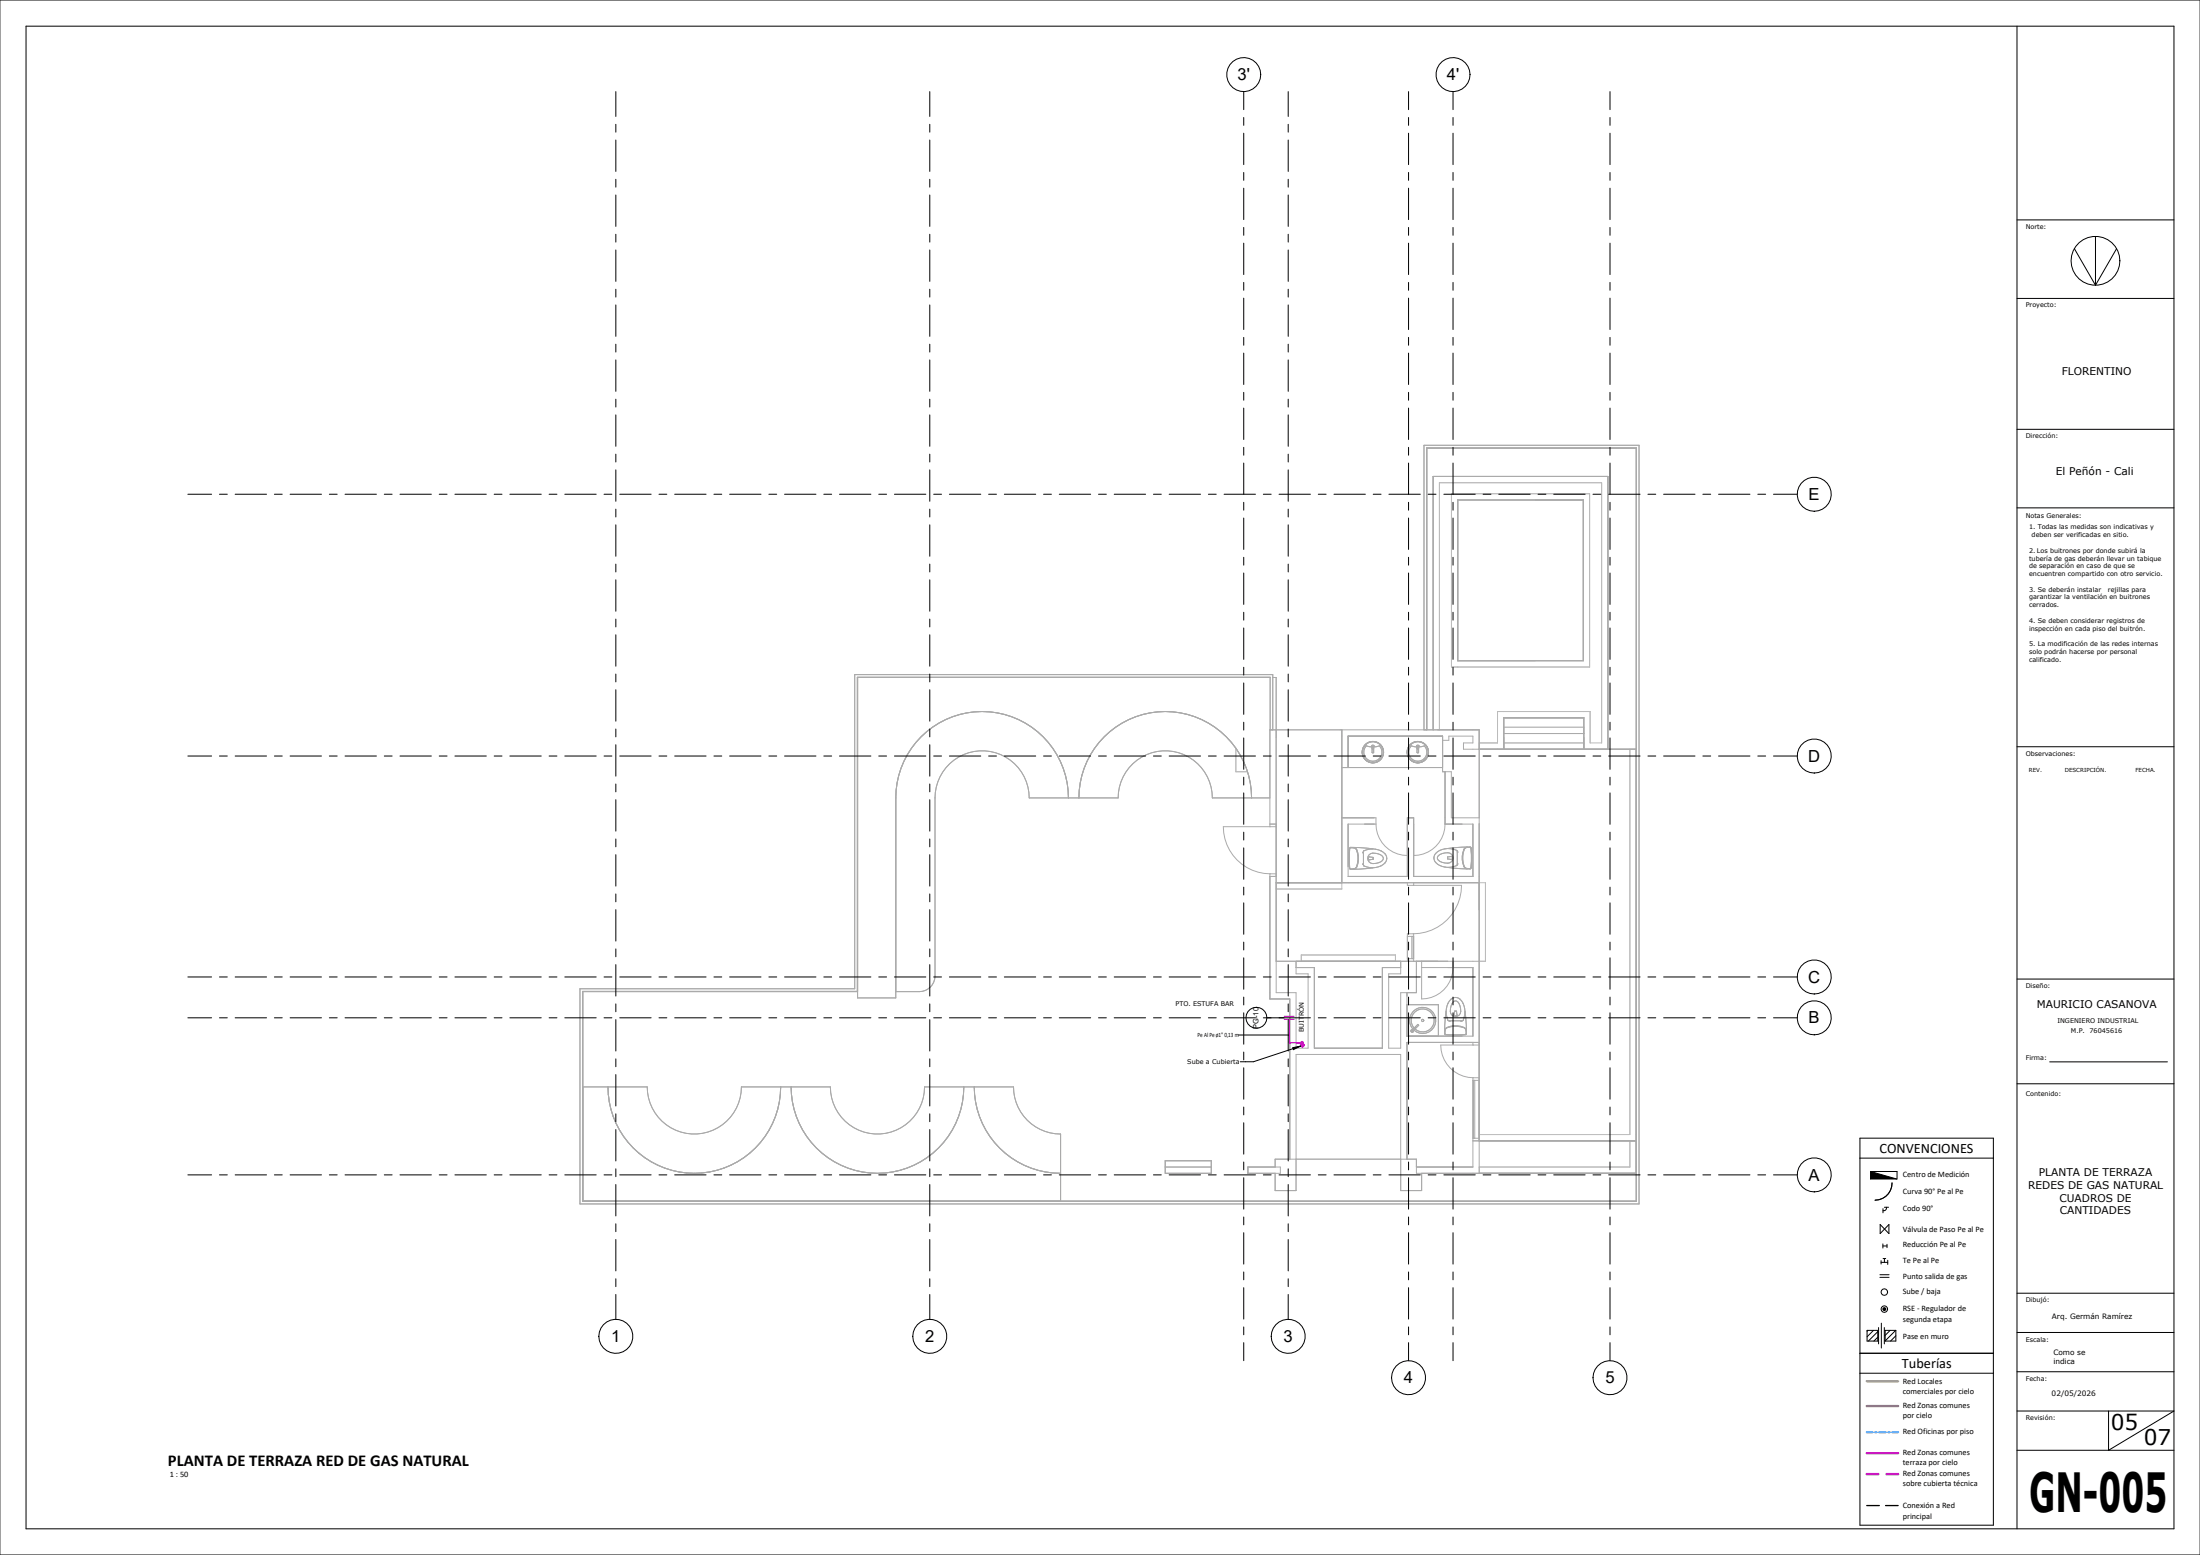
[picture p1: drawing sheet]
<svg xmlns="http://www.w3.org/2000/svg" width="841mm" height="594mm" viewBox="0 0 841 594" stroke-linecap="round" stroke-linejoin="round" font-family="sans-serif">
<path d="M715 447.6l10 2.8h-10z" fill="#000"/>
<path d="M713.7 508.2v4.1h4.1v-4.1zM720.6 508.2v4.1h4.1v-4.1z" fill="#fff"/>
<circle cx="720.3" cy="500.1" r=".75" fill="#000"/>
<g fill="none" stroke="#000" stroke-width=".38">
<path d="M711 434.8h51v147.9h-51zM711 442.4h51M715 447.6l10 2.8h-10zM715 447.6h10.2v2.9M723.3 451.9a6.5 6.5 0 0 1-6.5 6.6M718.7 467.8l3.4 3.5v-3.5l-3.4 3.5zM719.8 475.2v1.6M719.8 476h1.5M719.8 461.7v1.6M720.3 461.2h1.6M721.1 461.2a1.08 1.08 0 0 1-1.3 1.3M721.3 475.4v1.3"/>
<path d="M718.6 487h3.5M718.6 488h3.5M719.1 482.3h2.5M719.1 481.6v1.3M719.9 480.8h1M720.4 480.8v1.5M721.6 481.5v1.6M711 517h51M713.7 508.2h4.1v4.1h-4.1zM714.1 508.2l-.4 .4M716.2 508.2l-2.5 2.5M717.8 508.7l-3.6 3.6"/>
<path d="M717.8 510.9l-1.5 1.4M718.1 507.2v6.2M719.2 505.5v9.5M720.3 507.2v6.2M720.6 508.2h4.1v4.1h-4.1zM722.5 508.2l-1.9 2M724.7 508.2l-4.1 4.1M724.7 510.3l-2 2M711 524.6h51"/>
<circle cx="720.3" cy="493.6" r="1.25"/>
<circle cx="720.3" cy="500.1" r="1.25"/>
</g>
<path d="M713.6 575.2h4.8M720.8 575.2h4.8" fill="none" stroke="#000" stroke-width=".5"/>
<path d="M713.6 527.7h12" fill="none" stroke="#fcd003" stroke-width=".9"/>
<path d="M713.6 537.2h12" fill="none" stroke="#ff8600" stroke-width=".9"/>
<path d="M713.6 547.2h2.2M716.8 547.2h.6M718.4 547.2h2.5M721.9 547.2h.5M723.4 547.2h2.2" fill="none" stroke="#0078f0" stroke-width=".8"/>
<path d="M713.6 555.2h12" fill="none" stroke="#e6009b" stroke-width=".9"/>
<path d="M713.6 563.2h4.4M721.2 563.2h4.4" fill="none" stroke="#a020ff" stroke-width="1"/>
<g fill="#fff">
<path d="M487.8 337.2h50.2v1h2.4v-1h25.1v30h-25.1v-10.5h-2.4v10.5h-50.2z"/>
<path d="M565.5 435.8h60v12.4h-60z"/>
<path d="M565.5 286.2h60v149.6h-60z"/>
<path d="M537.8 398.2h25.3v1h2.4v12.5h-2.4v34.1h-21.7v-3h-3.6z"/>
<path d="M574.9 280.2h30.6v6h-30.6z"/>
<path d="M574.9 274.2h30.6v6h-30.6z"/>
<path d="M512.9 293.2v19.2h13.1v2.4h-10.7v20h22.7v-22.4h2.4v22.4h22.7v-20h-10.7v-20h-1v-1.6zM516 323.9l.1-.1a40.7 40.7 0 0 1 11.8 1.3 2.96 2.96 0 0 1 2.2 2.8 2.96 2.96 0 0 1-2.2 2.9 34.8 34.8 0 0 1-11.9 1.2l-.3-4.1zM548.8 326a6 6 0 0 1 3.6-1.7l6.8-.7h2.9l.2 .2a28.6 28.6 0 0 1-.1 8.1 40.7 40.7 0 0 1-11.8-1.3 2.87 2.87 0 0 1-1.6-4.6zM524.6 291.4h.4zM541.8 291.4h.4zM523.6 291.3l.4 .1zM542.8 291.4l.4-.1zM525.6 291.4l.4-.1zM540.8 291.3l.4 .1zM522.7 290.9l.4 .2zM543.7 291.1l.4-.2zM526.5 291.1l.4-.2zM539.9 290.9l.4 .2zM544.5 290.5l.3-.2zM527.4 290.5l.3-.2zM521.9 290.3l.4 .2zM539.1 290.3l.3 .2zM521.3 289.5l.3 .3zM545.5 289.5l-.3 .3zM528.3 289.5l-.3 .3zM538.5 289.5l.3 .3zM545.8 288.7l-.1 .3zM520.9 288.6l.2 .4zM528.6 288.7l-.1 .3zM538.1 288.6l.2 .4zM546.1 287.6l-.1 .5zM528.9 287.6l-.1 .5zM520.7 287.6l.1 .5zM537.9 287.6l.1 .5zM546 286.6l.1 .5zM528.8 286.6l.1 .5zM520.8 286.6l-.1 .5zM538 286.6l-.1 .5zM545.7 285.7l.2 .4zM528.5 285.7l.2 .4zM521.1 285.7l-.2 .4zM538.3 285.7l-.2 .4zM545.2 284.8l.3 .5zM521.6 284.8l-.3 .5zM528 284.8l.3 .5zM538.8 284.8l-.3 .5zM544.5 284.1l.4 .4zM527.3 284.1l.4 .4zM539.3 284.3l-.2 .2 .4-.4zM522.1 284.3l-.2 .2 .4-.4zM543.6 283.6l.5 .3zM526.4 283.6l.6 .3zM522.7 283.9l.5-.3zM539.8 283.9l.5-.3zM542.8 283.4l.4 .1zM525.6 283.4l.5 .1zM540.7 283.5l.6-.2zM523.6 283.5l.5-.2zM541.7 283.3h.6zM524.5 283.3h.6z"/>
<path d="M495.4 367.2v2.4h7v30.8h26v-30.8h7v-2.4zM487.8 278.8v58.4h25.1v-58.4z"/>
<path d="M515.3 281.2v12h36.1v-12zM520.7 287.4a4.1 4.1 0 0 1 8.2 0 4.1 4.1 0 0 1-8.2 0zM537.9 287.4a4.1 4.1 0 0 1 8.2 0 4.1 4.1 0 0 1-8.2 0z"/>
<path d="M222.8 378.8v36.4h9.6a33 33 0 0 0 9.7 23.4 33 33 0 0 1-9.7-23.4h15a18 18 0 0 0 18 18 18 18 0 0 0 18-18h34a18 18 0 0 0 18 18 18 18 0 0 0 18-18h34a18 18 0 0 0 18 18v25.6h220.1v-10.6h-82.1v6.6h-8v-12h-40v12h-8v-6.6h-10.4v-2.4h10.4v-3h5.6v-61.2h-7.6v-47.8h2.4v-18h-2.4v-11h-22a18 18 0 0 0-18-18 18 18 0 0 0-18 18h-34a18 18 0 0 0-18-18 18 18 0 0 0-18 18v68a6 6 0 0 1-6 6h-9v2.4h-14.6v-2.4zM445.4 443.4h17.6v4.8h-17.6zM268.3 448.1h.2zM262.3 448.1h.2zM271.1 447.7l2.9-.6zM274 447.1l2.1-.7zM276.7 446.3l1.1-.5zM246.5 442.3l2.4 1.5zM279.4 445.2l2.5-1.4z"/>
<path d="M541.4 367.2v12h-3.6v4.6h12v12h13.3v-26.2h-19.7v-2.4zM554.7 381.7a2.87 2.87 0 0 1 4.6 1.6 35.4 35.4 0 0 1 1.1 11.9l-.2 .1a21.3 21.3 0 0 1-7.9-.2v-3.4a21.7 21.7 0 0 1 1.2-8.4z"/>
<path d="M547.8 182v96.8h17.7v7.4h9.4v-12h30.6v12h9.2v-104.2zM557.2 191h48.1v61.4h-48.1z"/>
<path d="M372.4 415.2a33 33 0 0 0 33 33v-15a18 18 0 0 1-18-18zM302.4 415.2a33 33 0 0 0 33 33 33 33 0 0 0 33-33h-15a18 18 0 0 1-18 18 18 18 0 0 1-18-18zM232.4 415.2a33 33 0 0 0 33 33 33 33 0 0 0 33-33h-15a18 18 0 0 1-18 18 18 18 0 0 1-18-18zM352.1 281.5a33 33 0 0 0-9.7 23.3v74h9a6 6 0 0 0 6-6v-68a18 18 0 0 1 18-18 18 18 0 0 1 18 18h15a33 33 0 0 0-20.3-30.5 33 33 0 0 0-36 7.2zM422.1 281.5a33 33 0 0 0-9.7 23.3h15a18 18 0 0 1 18-18 18 18 0 0 1 18 18h15a33 33 0 0 0-20.3-30.5 33 33 0 0 0-36 7.2z"/>
</g>
<path d="M497.2 398a.75 .75 0 0 1 1-.2 .75 .75 0 0 1 .2 1l-.6-.3-.6 .4z" fill="#e6009b"/>
<circle cx="497.8" cy="399.3" r=".75" fill="#a020ff"/>
<path d="M487.8 314.8v1M487.8 333.8v1M623.1 435.8h2.4" fill="none" stroke="#d3d3d3" stroke-width=".38"/>
<g fill="none" stroke="#c8c8c8" stroke-width=".38">
<path d="M574.9 277.8v2.4h30.6v-2.4M574.9 274.2h30.6M487.8 281.7v55.5M512.9 293.2v19.2M551.4 282.8v-1.6h-36.1v12M565.5 286.2h49.2M574.9 281.7v4.5M605.5 281.7v4.5M623.1 286.2h2.4M565.5 337.2v10.4M543.4 367.2h10M565.5 398.2v1"/>
<path d="M565.5 411.7v24.1h60"/>
</g>
<g fill="none" stroke="#bbb" stroke-width=".38">
<path d="M554.8 188.6h52.9v66.2h-52.9zM512.3 278.8h-24.5v37M512.9 278.8v14.4h2.4v-12h36.1v13.6M547.8 278.8v-96.8h66.9v104.2h10.8M549.6 278.8h15.9v7.4M550.2 278.8v-94.4h62.1v99.4h-4.4v-12h-35.4v12h-7M574.9 277.8h30.6M472.4 285.9v8.9h4.5M552.4 294.8v20h6.5M574.9 283.8h30.6M623.1 286.2v147.2h-57.6M408.4 304.8a33 33 0 0 0-33-33 33 33 0 0 0-33 33v74"/>
<path d="M412.4 304.8a33 33 0 0 1 33-33 33 33 0 0 1 33 33M515.3 314.8v16.3M521.6 314.8h3.7M525.3 312.4h-12.4v27.2h-25.1M563.1 314.8v20h-22.7v-22.4h-2.4v22.4h-22.7M565.5 314.7v22.5M485.4 334.8v46.8h7.6v61.2M487.8 337.2h50.2M487.8 333.8v33.4M540.4 337.2h27.5v30h-2.4v31M495.4 369.6h7v30.8h26v-30.8h7M495.4 367.2h40"/>
<path d="M497.4 367.2v-2.4h36v2.4M537.8 379.2v1.4M538 367.2h2.4M541.4 367.2h2M553.4 369.6h9.7v26.2M537.8 395.8h21.1M563.1 398.2h-25.3v44.6M565.5 399.2v12.5M232.4 415.2a33 33 0 0 0 7.7 21.3M298.4 415.2a33 33 0 0 1-19 30 33 33 0 0 0 19-30zM302.4 415.2a33 33 0 0 0 33 33 33 33 0 0 0 33-33M372.4 415.2a33 33 0 0 0 33 33"/>
<path d="M240.1 436.5l4.1 4M623.1 435.8v10h-57.6v2.4M244.2 440.5a33 33 0 0 0 35.2 4.7M445.4 443.4h17.6v4.8h-17.6zM487.4 445.8h-10.4v2.4h10.4M495.4 454.8v-12h40v12M541.4 445.8h21.7M543.4 448.2h82.1"/>
</g>
<g fill="none" stroke="#aaa" stroke-width=".38">
<path d="M557.2 191h48.1v61.4h-48.1zM485.5 258.8h-157.7v122.4h14.6v-76.4a33 33 0 0 1 33-33 33 33 0 0 1 33 33M486.5 258.8h1.3v120.4h7.6v21.2h4.6v-28.4h-4.6v-4.8M485.5 278.8v-20.1h-157.8v120h-105v80.2h402.9v-287.8h-80.3v107.7M486.5 278.8v-21.1h-159.8v120h-105v82.2h404.9v-289.8h-82.3v108.7M512.9 278.8v58.4M545.4 278.8v-107.6h80.1v287.6h-402.7v-80h105M547.8 278.8v-96.8h66.9v104.2M512.9 293.2h38.5M515.3 293.2v-12h36.1v13.6h3.4v17.6h10.7M524.5 284.8h.7l.1 .2-.5 .4-.5-.4zM524.5 285.4l-2.2-.5a3.5 3.5 0 0 0 .1 4.9 3.5 3.5 0 0 0 4.9 0 3.5 3.5 0 0 0 0-4.9l-2.2 .5"/>
<path d="M524.5 285.3l.2 2.3 .4-.1v-2.2M541.6 284.8h.7l.2 .2-.5 .4-.5-.4zM541.7 285.4l-2.2-.5a3.5 3.5 0 0 0 0 4.9 3.5 3.5 0 0 0 4.9 0 3.5 3.5 0 0 0 .1-4.9l-2.2 .5M541.7 285.3l.1 2.3 .5-.1v-2.2M551.4 282.8h2.4v-1.6h9.3v2.6h-3.7v2.4h66.1M552.4 294.8v20M574.9 286.2v-12h30.6v12M574.9 280.2h30.6M412.4 304.8a33 33 0 0 1 33-33 33 33 0 0 1 33 33M485.4 304.8h-22a18 18 0 0 0-18-18 18 18 0 0 0-18 18h-34a18 18 0 0 0-18-18 18 18 0 0 0-18 18v68a6 6 0 0 1-6 6h-9M485.4 315.8v-37h80.1v169.4M485.4 314.8h2.4"/>
<path d="M487.8 315.8h-20.2a18 18 0 0 0 18 18M512.9 312.4h13.1v2.4M526 314.8a12 12 0 0 0 12 12M526 314.8h-10.7v20h22.7v-22.4h2.4v22.4h22.7v-20h-10.7M552.4 314.8a12 12 0 0 1-12 12M485.4 334.8h2.4M487.8 333.8h-2.4v47.8h7.6v61.2M487.8 337.2h77.7M516 323.8a38.6 38.6 0 0 1 11.9 1.3 2.96 2.96 0 0 1 2.2 2.8 2.96 2.96 0 0 1-2.2 2.9 34.2 34.2 0 0 1-11.9 1.1h-.1a26.9 26.9 0 0 1 .1-8.1zM516.1 324l.1-.1a2.15 2.15 0 0 1 2.4 .9 7 7 0 0 1-.6 7 1.52 1.52 0 0 1-2-.1l-.2-5zM517.4 323.7l.5 .2a6.5 6.5 0 0 1 .7 7.4l-.7 .7-.5 .1M523.3 327.4l1.6 .2v.7l-1.6 .2-.2-.6z"/>
<path d="M523.4 326.5a4.2 4.2 0 0 1 5.4 1.1 1.92 1.92 0 0 1-1.8 2 3.1 3.1 0 0 1-4-.9l-.2-.8zM524.8 324.3l-2.3 .3-1.1 .4-.4 .5v4.8l.3 .5 3.5 .7M538 337.2v1h20.7a18.5 18.5 0 0 1-18.5 18.5M540.4 337.2v1M548.8 326a6 6 0 0 1 3.6-1.7l6.4-.6h3.4a26.9 26.9 0 0 1 0 8.2 38.6 38.6 0 0 1-11.8-1.3 2.87 2.87 0 0 1-1.6-4.6zM549.8 326.9a4.5 4.5 0 0 1 5.1-.5 2.13 2.13 0 0 1 .1 2.7 2.13 2.13 0 0 1-2.7 .6 2.7 2.7 0 0 1-2.8-2.2zM553.4 327.4l1.6-.2 .1 1h-1.7zM553.4 324.2l2.4 .3 1.1 .4 .4 .5v4.8l-.3 .4-3.6 .8M560 324.1l.3-.2a1.52 1.52 0 0 1 2 .1v7.5a1.96 1.96 0 0 1-2.6-.6 8.6 8.6 0 0 1 .3-6.8zM560.9 323.6l-.5 .1a6.5 6.5 0 0 0-.8 7.4l.8 .7 .5 .1M538 357.7h2.4M539.7 357.7v8.5"/>
<path d="M540.2 357.7v8.5M487.8 367.2h77.7M495.4 369.6h7v30.8h26v-30.8h7M535.4 367.2v4.8h-4.6v28.4h4.6v-21.2h6v-12M538 367.2v-10.5h2.4v10.5M538 366.2h2.4M543.4 367.2v14.4a12.3 12.3 0 0 0 12-14.4M543.4 369.6h19.7v26.2h-25.3v-16.6M537.8 383.8h12v12M540 393.4l2-2 .3 .3-2 2M540.1 393.5l.8-.8-.8 .9M540.1 393.5h-.6v.7h.7v-.6"/>
<path d="M540.1 393.2a5 5 0 0 1 2.5-8.2 5 5 0 0 1 6.1 6.1 5 5 0 0 1-8.2 2.4M540.6 392.8a4.4 4.4 0 0 1 2.2-7.2 4.4 4.4 0 0 1 5.3 5.3 4.4 4.4 0 0 1-7.2 2.2M552.7 392.9a8 8 0 0 1 7.4 0l.2 .3a1.52 1.52 0 0 1-.1 2h-7.6a1.57 1.57 0 0 1 .1-2.3zM552.8 386.4l.3 2.3 .4 1.1 .5 .4h4.8l.4-.3 .8-3.5M554.7 381.7a2.87 2.87 0 0 1 4.6 1.6 34.2 34.2 0 0 1 1.1 11.9l-.1 .1a22.3 22.3 0 0 1-8-.2v-3.4a21.7 21.7 0 0 1 1.2-8.4zM555.6 382.7l.5-.3a1.92 1.92 0 0 1 2 1.8 3.1 3.1 0 0 1-.9 4 2.16 2.16 0 0 1-2.4-.6 2.16 2.16 0 0 1-.3-2.4l.6-1.9zM556.1 386.3l.7 .1 .1 1.6-1.1-.1zM560.6 393.8l-.1-.5a6.5 6.5 0 0 0-7.4-.7l-.5 .2-.4 1M563.1 398.2v1M565.5 399.2h-14.8a12.5 12.5 0 0 0 12.6 12.5M565.5 398.2h-27.7v44.6M222.8 415.2h24.6a18 18 0 0 0 18 18 18 18 0 0 0 18-18h34a18 18 0 0 0 18 18 18 18 0 0 0 18-18h34a18 18 0 0 0 18 18v25.6"/>
<path d="M232.4 415.2a33 33 0 0 0 33 33 33 33 0 0 0 33-33 33 33 0 0 1-33 33 33 33 0 0 1-33-33zM302.4 415.2a33 33 0 0 0 33 33 33 33 0 0 0 33-33M372.4 415.2a33 33 0 0 0 33 33M563.1 412.7h2.4M563.3 412.7v22.1M563.8 412.7v22.1M565.5 411.7h-2.4v34.1h-21.7M563.1 435.8h62.4M563.1 434.8h2.4M445.4 445.8h17.6M445.4 443.4h17.6v4.8h-17.6zM477 445.8h12.4v2.4h-12.4z"/>
<path d="M487.4 445.8v-3h54v5.4h84.1M487.4 448.2v6.6h8v-52h40v52h8v-6.6"/>
<circle cx="524.8" cy="285.9" r=".34"/>
<circle cx="524.8" cy="287.4" r="4"/>
<circle cx="524.8" cy="287.4" r="4.1"/>
<circle cx="524.8" cy="287.3" r="4.1"/>
<circle cx="542" cy="285.9" r=".34"/>
<circle cx="542" cy="287.4" r="4"/>
<circle cx="542" cy="287.4" r="4.1"/>
<circle cx="542" cy="287.3" r="4.1"/>
<circle cx="539.8" cy="393.9" r=".4"/>
<circle cx="543.8" cy="389.8" r=".44"/>
</g>
<path d="M490.9 388.2h3.8M490.9 389.4h3.8M492.6 398.1h.4M492.8 389.6l.1 8.8h4.8M493.2 398.2v.4" fill="none" stroke="#e6009b" stroke-width=".38"/>
<circle cx="497.8" cy="399.3" r=".75" fill="none" stroke="#a020ff" stroke-width=".38"/>
<circle cx="693.5" cy="448.8" r="6.5" fill="none" stroke="#000" stroke-width=".38"/>
<path d="M691.4 445.3h4.2v7.1h-4.2z" fill="#fff"/>
<g fill="none" stroke="#000" stroke-width=".38">
<path d="M71.8 448.8h9.1M83.9 448.8h3M89.9 448.8h12M104.9 448.8h3M110.9 448.8h12M125.9 448.8h3M131.9 448.8h12M146.9 448.8h3M152.9 448.8h12M167.9 448.8h3M173.9 448.8h12M188.9 448.8h3"/>
<path d="M194.9 448.8h12M209.9 448.8h3M215.9 448.8h12M230.9 448.8h3M236.9 448.8h12M251.9 448.8h3M257.9 448.8h12M272.9 448.8h3M278.9 448.8h12M293.9 448.8h3M299.9 448.8h12M314.9 448.8h3"/>
<path d="M320.9 448.8h12M335.9 448.8h3M341.9 448.8h12M356.9 448.8h3M362.9 448.8h12M377.9 448.8h3M383.9 448.8h12M398.9 448.8h3M404.9 448.8h12M419.9 448.8h3M425.9 448.8h12M440.9 448.8h3"/>
<path d="M446.9 448.8h12M461.9 448.8h3M467.9 448.8h12M482.9 448.8h3M488.9 448.8h12M503.9 448.8h3M509.9 448.8h12M524.9 448.8h3M530.9 448.8h12M545.9 448.8h3M551.9 448.8h12M566.9 448.8h3"/>
<path d="M572.9 448.8h12M587.9 448.8h3M593.9 448.8h12M608.9 448.8h3M614.9 448.8h12M629.9 448.8h3.1M636 448.8h12M651 448.8h3M657 448.8h12M672 448.8h3M678 448.8h9"/>
<circle cx="693.5" cy="388.8" r="6.5"/>
</g>
<path d="M691.4 385.3h4.2v7.1h-4.2z" fill="#fff"/>
<g fill="none" stroke="#000" stroke-width=".38">
<path d="M71.8 388.8h9.1M83.9 388.8h3M89.9 388.8h12M104.9 388.8h3M110.9 388.8h12M125.9 388.8h3M131.9 388.8h12M146.9 388.8h3M152.9 388.8h12M167.9 388.8h3M173.9 388.8h12M188.9 388.8h3"/>
<path d="M194.9 388.8h12M209.9 388.8h3M215.9 388.8h12M230.9 388.8h3M236.9 388.8h12M251.9 388.8h3M257.9 388.8h12M272.9 388.8h3M278.9 388.8h12M293.9 388.8h3M299.9 388.8h12M314.9 388.8h3"/>
<path d="M320.9 388.8h12M335.9 388.8h3M341.9 388.8h12M356.9 388.8h3M362.9 388.8h12M377.9 388.8h3M383.9 388.8h12M398.9 388.8h3M404.9 388.8h12M419.9 388.8h3M425.9 388.8h12M440.9 388.8h3"/>
<path d="M446.9 388.8h12M461.9 388.8h3M467.9 388.8h12M482.9 388.8h3M488.9 388.8h12M503.9 388.8h3M509.9 388.8h12M524.9 388.8h3M530.9 388.8h12M545.9 388.8h3M551.9 388.8h12M566.9 388.8h3"/>
<path d="M572.9 388.8h12M587.9 388.8h3M593.9 388.8h12M608.9 388.8h3M614.9 388.8h12M629.9 388.8h3.1M636 388.8h12M651 388.8h3M657 388.8h12M672 388.8h3M678 388.8h9"/>
<circle cx="693.5" cy="373.2" r="6.5"/>
</g>
<path d="M691.2 369.7h4.6v7.1h-4.6z" fill="#fff"/>
<g fill="none" stroke="#000" stroke-width=".38">
<path d="M71.8 373.2h9.1M83.9 373.2h3M89.9 373.2h12M104.9 373.2h3M110.9 373.2h12M125.9 373.2h3M131.9 373.2h12M146.9 373.2h3M152.9 373.2h12M167.9 373.2h3M173.9 373.2h12M188.9 373.2h3"/>
<path d="M194.9 373.2h12M209.9 373.2h3M215.9 373.2h12M230.9 373.2h3M236.9 373.2h12M251.9 373.2h3M257.9 373.2h12M272.9 373.2h3M278.9 373.2h12M293.9 373.2h3M299.9 373.2h12M314.9 373.2h3"/>
<path d="M320.9 373.2h12M335.9 373.2h3M341.9 373.2h12M356.9 373.2h3M362.9 373.2h12M377.9 373.2h3M383.9 373.2h12M398.9 373.2h3M404.9 373.2h12M419.9 373.2h3M425.9 373.2h12M440.9 373.2h3"/>
<path d="M446.9 373.2h12M461.9 373.2h3M467.9 373.2h12M482.9 373.2h3M488.9 373.2h12M503.9 373.2h3M509.9 373.2h12M524.9 373.2h3M530.9 373.2h12M545.9 373.2h3M551.9 373.2h12M566.9 373.2h3"/>
<path d="M572.9 373.2h12M587.9 373.2h3M593.9 373.2h12M608.9 373.2h3M614.9 373.2h12M629.9 373.2h3.1M636 373.2h12M651 373.2h3M657 373.2h12M672 373.2h3M678 373.2h9"/>
<circle cx="693.5" cy="288.8" r="6.5"/>
</g>
<path d="M691.2 285.3h4.6v7.1h-4.6z" fill="#fff"/>
<g fill="none" stroke="#000" stroke-width=".38">
<path d="M71.8 288.8h9.1M83.9 288.8h3M89.9 288.8h12M104.9 288.8h3M110.9 288.8h12M125.9 288.8h3M131.9 288.8h12M146.9 288.8h3M152.9 288.8h12M167.9 288.8h3M173.9 288.8h12M188.9 288.8h3"/>
<path d="M194.9 288.8h12M209.9 288.8h3M215.9 288.8h12M230.9 288.8h3M236.9 288.8h12M251.9 288.8h3M257.9 288.8h12M272.9 288.8h3M278.9 288.8h12M293.9 288.8h3M299.9 288.8h12M314.9 288.8h3"/>
<path d="M320.9 288.8h12M335.9 288.8h3M341.9 288.8h12M356.9 288.8h3M362.9 288.8h12M377.9 288.8h3M383.9 288.8h12M398.9 288.8h3M404.9 288.8h12M419.9 288.8h3M425.9 288.8h12M440.9 288.8h3"/>
<path d="M446.9 288.8h12M461.9 288.8h3M467.9 288.8h12M482.9 288.8h3M488.9 288.8h12M503.9 288.8h3M509.9 288.8h12M524.9 288.8h3M530.9 288.8h12M545.9 288.8h3M551.9 288.8h12M566.9 288.8h3"/>
<path d="M572.9 288.8h12M587.9 288.8h3M593.9 288.8h12M608.9 288.8h3M614.9 288.8h12M629.9 288.8h3.1M636 288.8h12M651 288.8h3M657 288.8h12M672 288.8h3M678 288.8h9"/>
<circle cx="693.5" cy="188.8" r="6.5"/>
</g>
<path d="M691.4 185.3h4.2v7.1h-4.2z" fill="#fff"/>
<g fill="none" stroke="#000" stroke-width=".38">
<path d="M71.8 188.8h9.1M83.9 188.8h3M89.9 188.8h12M104.9 188.8h3M110.9 188.8h12M125.9 188.8h3M131.9 188.8h12M146.9 188.8h3M152.9 188.8h12M167.9 188.8h3M173.9 188.8h12M188.9 188.8h3"/>
<path d="M194.9 188.8h12M209.9 188.8h3M215.9 188.8h12M230.9 188.8h3M236.9 188.8h12M251.9 188.8h3M257.9 188.8h12M272.9 188.8h3M278.9 188.8h12M293.9 188.8h3M299.9 188.8h12M314.9 188.8h3"/>
<path d="M320.9 188.8h12M335.9 188.8h3M341.9 188.8h12M356.9 188.8h3M362.9 188.8h12M377.9 188.8h3M383.9 188.8h12M398.9 188.8h3M404.9 188.8h12M419.9 188.8h3M425.9 188.8h12M440.9 188.8h3"/>
<path d="M446.9 188.8h12M461.9 188.8h3M467.9 188.8h12M482.9 188.8h3M488.9 188.8h12M503.9 188.8h3M509.9 188.8h12M524.9 188.8h3M530.9 188.8h12M545.9 188.8h3M551.9 188.8h12M566.9 188.8h3"/>
<path d="M572.9 188.8h12M587.9 188.8h3M593.9 188.8h12M608.9 188.8h3M614.9 188.8h12M629.9 188.8h3.1M636 188.8h12M651 188.8h3M657 188.8h12M672 188.8h3M678 188.8h9"/>
<circle cx="235.4" cy="510.5" r="6.5"/>
</g>
<path d="M233.6 507h3.5v7h-3.5z" fill="#fff"/>
<g fill="none" stroke="#000" stroke-width=".38">
<path d="M235.4 35v9.5M235.4 47.5v3M235.4 53.5v12M235.4 68.5v3M235.4 74.5v12M235.4 89.5v3M235.4 95.5v12M235.4 110.5v3M235.4 116.5v12M235.4 131.5v3M235.4 137.5v12M235.4 152.5v3"/>
<path d="M235.4 158.5v12M235.4 173.5v3M235.4 179.5v12M235.4 194.5v3M235.4 200.5v12M235.4 215.5v3M235.4 221.5v12M235.4 236.5v3M235.4 242.5v12M235.4 257.5v3M235.4 263.5v12M235.4 278.5v3"/>
<path d="M235.4 284.5v12M235.4 299.5v3M235.4 305.5v12M235.4 320.5v3M235.4 326.5v12M235.4 341.5v3M235.4 347.5v12M235.4 362.5v3M235.4 368.5v12M235.4 383.5v3M235.4 389.5v12M235.4 404.5v3"/>
<path d="M235.4 410.5v12M235.4 425.5v3M235.4 431.5v12M235.4 446.5v3M235.4 452.5v12M235.4 467.5v3M235.4 473.5v12M235.4 488.5v3M235.4 494.5v9.5"/>
<circle cx="355.4" cy="510.5" r="6.5"/>
</g>
<path d="M353.6 507h3.6v7h-3.6z" fill="#fff"/>
<g fill="none" stroke="#000" stroke-width=".38">
<path d="M355.4 35v9.5M355.4 47.5v3M355.4 53.5v12M355.4 68.5v3M355.4 74.5v12M355.4 89.5v3M355.4 95.5v12M355.4 110.5v3M355.4 116.5v12M355.4 131.5v3M355.4 137.5v12M355.4 152.5v3"/>
<path d="M355.4 158.5v12M355.4 173.5v3M355.4 179.5v12M355.4 194.5v3M355.4 200.5v12M355.4 215.5v3M355.4 221.5v12M355.4 236.5v3M355.4 242.5v12M355.4 257.5v3M355.4 263.5v12M355.4 278.5v3"/>
<path d="M355.4 284.5v12M355.4 299.5v3M355.4 305.5v12M355.4 320.5v3M355.4 326.5v12M355.4 341.5v3M355.4 347.5v12M355.4 362.5v3M355.4 368.5v12M355.4 383.5v3M355.4 389.5v12M355.4 404.5v3"/>
<path d="M355.4 410.5v12M355.4 425.5v3M355.4 431.5v12M355.4 446.5v3M355.4 452.5v12M355.4 467.5v3M355.4 473.5v12M355.4 488.5v3M355.4 494.5v9.5"/>
<circle cx="475.4" cy="28.5" r="6.5"/>
</g>
<path d="M473.1 25h4.7v7.1h-4.7z" fill="#fff"/>
<g fill="none" stroke="#000" stroke-width=".38">
<path d="M475.4 35v6.9M475.4 44.9v3M475.4 50.9v12M475.4 65.9v3M475.4 71.9v12M475.4 86.9v3M475.4 92.9v12M475.4 107.9v3M475.4 113.9v12M475.4 128.9v3M475.4 134.9v12M475.4 149.9v3"/>
<path d="M475.4 155.9v12M475.4 170.9v3M475.4 176.9v12M475.4 191.9v3M475.4 197.9v12M475.4 212.9v3M475.4 218.9v12M475.4 233.9v3M475.4 239.9v12M475.4 254.9v3M475.4 260.9v12M475.4 275.9v3"/>
<path d="M475.4 281.9v12M475.4 296.9v3M475.4 302.9v12M475.4 317.9v3M475.4 323.9v12M475.4 338.9v3M475.4 344.9v12M475.4 359.9v3M475.4 365.9v12M475.4 380.9v3M475.4 386.9v12M475.4 401.9v3"/>
<path d="M475.4 407.9v12M475.4 422.9v3M475.4 428.9v12M475.4 443.9v3M475.4 449.9v12M475.4 464.9v3M475.4 470.9v12M475.4 485.9v3M475.4 491.9v12M475.4 506.9v3M475.4 512.9v6.9"/>
<circle cx="492.4" cy="510.5" r="6.5"/>
</g>
<path d="M490.7 507h3.5v7h-3.5z" fill="#fff"/>
<g fill="none" stroke="#000" stroke-width=".38">
<path d="M492.4 35v9.5M492.4 47.5v3M492.4 53.5v12M492.4 68.5v3M492.4 74.5v12M492.4 89.5v3M492.4 95.5v12M492.4 110.5v3M492.4 116.5v12M492.4 131.5v3M492.4 137.5v12M492.4 152.5v3"/>
<path d="M492.4 158.5v12M492.4 173.5v3M492.4 179.5v12M492.4 194.5v3M492.4 200.5v12M492.4 215.5v3M492.4 221.5v12M492.4 236.5v3M492.4 242.5v12M492.4 257.5v3M492.4 263.5v12M492.4 278.5v3"/>
<path d="M492.4 284.5v12M492.4 299.5v3M492.4 305.5v12M492.4 320.5v3M492.4 326.5v12M492.4 341.5v3M492.4 347.5v12M492.4 362.5v3M492.4 368.5v12M492.4 383.5v3M492.4 389.5v12M492.4 404.5v3"/>
<path d="M492.4 410.5v12M492.4 425.5v3M492.4 431.5v12M492.4 446.5v3M492.4 452.5v12M492.4 467.5v3M492.4 473.5v12M492.4 488.5v3M492.4 494.5v9.5"/>
<circle cx="538.4" cy="526.3" r="6.5"/>
</g>
<path d="M536.7 522.8h3.5v7h-3.5z" fill="#fff"/>
<g fill="none" stroke="#000" stroke-width=".38">
<path d="M538.4 35v6.9M538.4 44.9v3M538.4 50.9v12M538.4 65.9v3M538.4 71.9v12M538.4 86.9v3M538.4 92.9v12M538.4 107.9v3M538.4 113.9v12M538.4 128.9v3M538.4 134.9v12M538.4 149.9v3"/>
<path d="M538.4 155.9v12M538.4 170.9v3M538.4 176.9v12M538.4 191.9v3M538.4 197.9v12M538.4 212.9v3M538.4 218.9v12M538.4 233.9v3M538.4 239.9v12M538.4 254.9v3M538.4 260.9v12M538.4 275.9v3"/>
<path d="M538.4 281.9v12M538.4 296.9v3M538.4 302.9v12M538.4 317.9v3M538.4 323.9v12M538.4 338.9v3M538.4 344.9v12M538.4 359.9v3M538.4 365.9v12M538.4 380.9v3M538.4 386.9v12M538.4 401.9v3"/>
<path d="M538.4 407.9v12M538.4 422.9v3M538.4 428.9v12M538.4 443.9v3M538.4 449.9v12M538.4 464.9v3M538.4 470.9v12M538.4 485.9v3M538.4 491.9v12M538.4 506.9v3M538.4 512.9v6.9"/>
<circle cx="555.4" cy="28.5" r="6.5"/>
</g>
<path d="M553.1 25h4.7v7.1h-4.7z" fill="#fff"/>
<g fill="none" stroke="#000" stroke-width=".38">
<path d="M555.4 35v6.9M555.4 44.9v3M555.4 50.9v12M555.4 65.9v3M555.4 71.9v12M555.4 86.9v3M555.4 92.9v12M555.4 107.9v3M555.4 113.9v12M555.4 128.9v3M555.4 134.9v12M555.4 149.9v3"/>
<path d="M555.4 155.9v12M555.4 170.9v3M555.4 176.9v12M555.4 191.9v3M555.4 197.9v12M555.4 212.9v3M555.4 218.9v12M555.4 233.9v3M555.4 239.9v12M555.4 254.9v3M555.4 260.9v12M555.4 275.9v3"/>
<path d="M555.4 281.9v12M555.4 296.9v3M555.4 302.9v12M555.4 317.9v3M555.4 323.9v12M555.4 338.9v3M555.4 344.9v12M555.4 359.9v3M555.4 365.9v12M555.4 380.9v3M555.4 386.9v12M555.4 401.9v3"/>
<path d="M555.4 407.9v12M555.4 422.9v3M555.4 428.9v12M555.4 443.9v3M555.4 449.9v12M555.4 464.9v3M555.4 470.9v12M555.4 485.9v3M555.4 491.9v12M555.4 506.9v3M555.4 512.9v6.9"/>
<circle cx="615.5" cy="526.3" r="6.5"/>
</g>
<path d="M613.7 522.8h3.5v7h-3.5z" fill="#fff"/>
<g fill="none" stroke="#000" stroke-width=".38">
<path d="M0 0h841v594.1h-841zM10 10h821v574.1h-821zM771 10v574.1M615.5 35v6.9M615.5 44.9v3M615.5 50.9v12M615.5 65.9v3M615.5 71.9v12M615.5 86.9v3M615.5 92.9v12M771 84h60M793 95l8 14"/>
<path d="M801 90.3v18.7M809.1 95l-8.1 14M615.5 107.9v3M615.5 113.9v12M771 114h60M615.5 128.9v3M615.5 134.9v12M615.5 149.9v3M615.5 155.9v12M615.5 170.9v3M615.5 176.9v12M771 164h60"/>
<path d="M615.5 191.9v3M615.5 197.9v12M771 194h60M615.5 212.9v3M615.5 218.9v12M615.5 233.9v3M615.5 239.9v12M615.5 254.9v3M615.5 260.9v12M615.5 275.9v3M615.5 281.9v12M615.5 296.9v3"/>
<path d="M771 285.3h60M615.5 302.9v12M615.5 317.9v3M615.5 323.9v12M615.5 338.9v3M615.5 344.9v12M615.5 359.9v3M615.5 365.9v12M771 374h60M473.4 395.4h19.4M484.3 388.8h6.6M497.1 399.7l-18 5.9h-5"/>
<path d="M615.5 380.9v3M615.5 386.9v12M494.2 400.2l2.9-.5-2.7 1.3zM615.5 401.9v3M615.5 407.9v12M771 414h60M783.5 405.7h45M615.5 422.9v3M615.5 428.9v12M615.5 443.9v3M615.5 449.9v12M615.5 464.9v3"/>
<path d="M615.5 470.9v12M615.5 485.9v3M615.5 491.9v12M771 494.1h60M615.5 506.9v3M615.5 512.9v6.9M771 509.1h60M771 524.1h60M771 539.1h60l-25 15v-15M771 554.1h60"/>
<circle cx="801" cy="99.6" r="9.3"/>
<circle cx="480.3" cy="388.8" r="4"/>
</g>
<path d="M494.2 400.2l2.9-.5-2.7 1.3z" fill="#000"/>
<text font-size="20.6" x="775.7" y="577.8">GN-005</text>
<g font-size="8.3">
<text x="806.9" y="546.5">05</text>
<text x="819.5" y="552">07</text>
</g>
<g font-size="6.4">
<text x="473.1" y="30.7">3'</text>
<text x="553.1" y="30.7">4'</text>
<text x="691.4" y="191">E</text>
<text x="691.2" y="291">D</text>
<text x="691.2" y="375.4">C</text>
<text x="691.4" y="391">B</text>
<text x="691.4" y="451">A</text>
<text x="233.6" y="512.7">1</text>
<text x="353.6" y="512.7">2</text>
<text x="490.7" y="512.7">3</text>
<text x="536.7" y="528.5">4</text>
<text x="613.7" y="528.5">5</text>
<text x="64.2" y="560">PLANTA DE TERRAZA RED DE GAS NATURAL</text>
</g>
<g font-size="5.5">
<text x="718.4" y="440.4">CONVENCIONES</text>
<text x="727" y="522.6">Tuberías</text>
</g>
<g font-size="4.1">
<text x="788.2" y="143.2">FLORENTINO</text>
<text x="785.9" y="181.7">El Peñón - Cali</text>
<text x="778.6" y="385.1">MAURICIO CASANOVA</text>
<text x="779.4" y="449.4">PLANTA DE TERRAZA</text>
<text x="775.3" y="454.2">REDES DE GAS NATURAL</text>
<text x="787.3" y="459.1">CUADROS DE</text>
<text x="787.4" y="463.9">CANTIDADES</text>
</g>
<g font-size="3.2">
<text x="727.4" y="449.7">Centro de Medición</text>
<text x="727.4" y="456.2">Curva 90° Pe al Pe</text>
<text x="727.4" y="462.7">Codo 90°</text>
<text x="727.4" y="470.5">Válvula de Paso Pe al Pe</text>
<text x="727.4" y="476.5">Reducción Pe al Pe</text>
<text x="727.4" y="482.5">Te Pe al Pe</text>
<text x="727.4" y="488.5">Punto salida de gas</text>
<text x="727.4" y="494.5">Sube / baja</text>
<text x="727.4" y="501">RSE - Regulador de</text>
<text x="727.4" y="504.9">segunda etapa</text>
<text x="727.4" y="511.6">Pase en muro</text>
<text x="727.4" y="528.7">Red Locales</text>
<text x="727.4" y="532.6">comerciales por cielo</text>
<text x="727.4" y="537.7">Red Zonas comunes</text>
<text x="727.4" y="541.7">por cielo</text>
<text x="727.4" y="547.7">Red Oficinas por piso</text>
<text x="727.4" y="555.7">Red Zonas comunes</text>
<text x="727.4" y="559.7">terraza por cielo</text>
<text x="727.4" y="563.8">Red Zonas comunes</text>
<text x="64.9" y="564.4">1 : 50</text>
<text x="727.4" y="567.7">sobre cubierta técnica</text>
<text x="727.4" y="576.3">Conexión a Red</text>
<text x="727.4" y="580.2">principal</text>
</g>
<g font-size="2.8">
<text x="481.1" y="393" transform="rotate(-90 481.1 393)">PG-10</text>
<text x="784.4" y="503.8">Arq. Germán Ramírez</text>
<text x="784.9" y="517.7">Como se</text>
<text x="784.9" y="521.1">indica</text>
<text x="784.3" y="533.5">02/05/2026</text>
</g>
<g font-size="2.5">
<text x="774.4" y="87.3">Norte:</text>
<text x="774.4" y="117.3">Proyecto:</text>
<text x="774.4" y="167.3">Dirección:</text>
<text x="774.4" y="198">Notas Generales:</text>
<text x="775.6" y="202.2">1. Todas las medidas son indicativas y</text>
<text x="776.6" y="205.2">deben ser verificadas en sitio.</text>
<text x="775.6" y="211.2">2. Los buitrones por donde subirá la</text>
<text x="775.6" y="214.1">tubería de gas deberán llevar un tabique</text>
<text x="775.6" y="217.1">de separación en caso de que se</text>
<text x="775.6" y="220.1">encuentren compartido con otro servicio.</text>
<text x="775.6" y="226">3. Se deberán instalar</text>
<text x="805.8" y="226">rejillas para</text>
<text x="775.6" y="229">garantizar la ventilación en buitrones</text>
<text x="775.6" y="232">cerrados.</text>
<text x="775.6" y="238">4. Se deben considerar registros de</text>
<text x="775.6" y="240.9">inspección en cada piso del buitrón.</text>
<text x="775.6" y="246.9">5. La modificación de las redes internas</text>
<text x="775.6" y="249.9">solo podrán hacerse por personal</text>
<text x="775.6" y="252.8">calificado.</text>
<text x="774.4" y="288.9">Observaciones:</text>
<text x="774.4" y="377.5">Diseño:</text>
<text x="449.4" y="384.4">PTO. ESTUFA BAR</text>
<text x="498.4" y="394.3" transform="rotate(-90 498.4 394.3)">BUITRÓN</text>
<text x="786.5" y="390.9">INGENIERO INDUSTRIAL</text>
<text x="791.7" y="394.6">M.P.</text>
<text x="798.8" y="394.6">76045616</text>
<text x="457.8" y="396.2">Pe Al Pe ø1&quot; 0,13 m</text>
<text x="453.9" y="406.5">Sube a Cubierta</text>
<text x="774.4" y="405">Firma:</text>
<text x="774.4" y="418.6">Contenido:</text>
<text x="774.4" y="497.5">Dibujó:</text>
<text x="774.4" y="512.5">Escala:</text>
<text x="774.4" y="527.5">Fecha:</text>
<text x="774.4" y="542.5">Revisión:</text>
</g>
<g font-size="2.1">
<text x="775.6" y="295.1">REV.</text>
<text x="789.3" y="295.1">DESCRIPCIÓN.</text>
<text x="816.3" y="295.1">FECHA.</text>
</g>
</svg>
